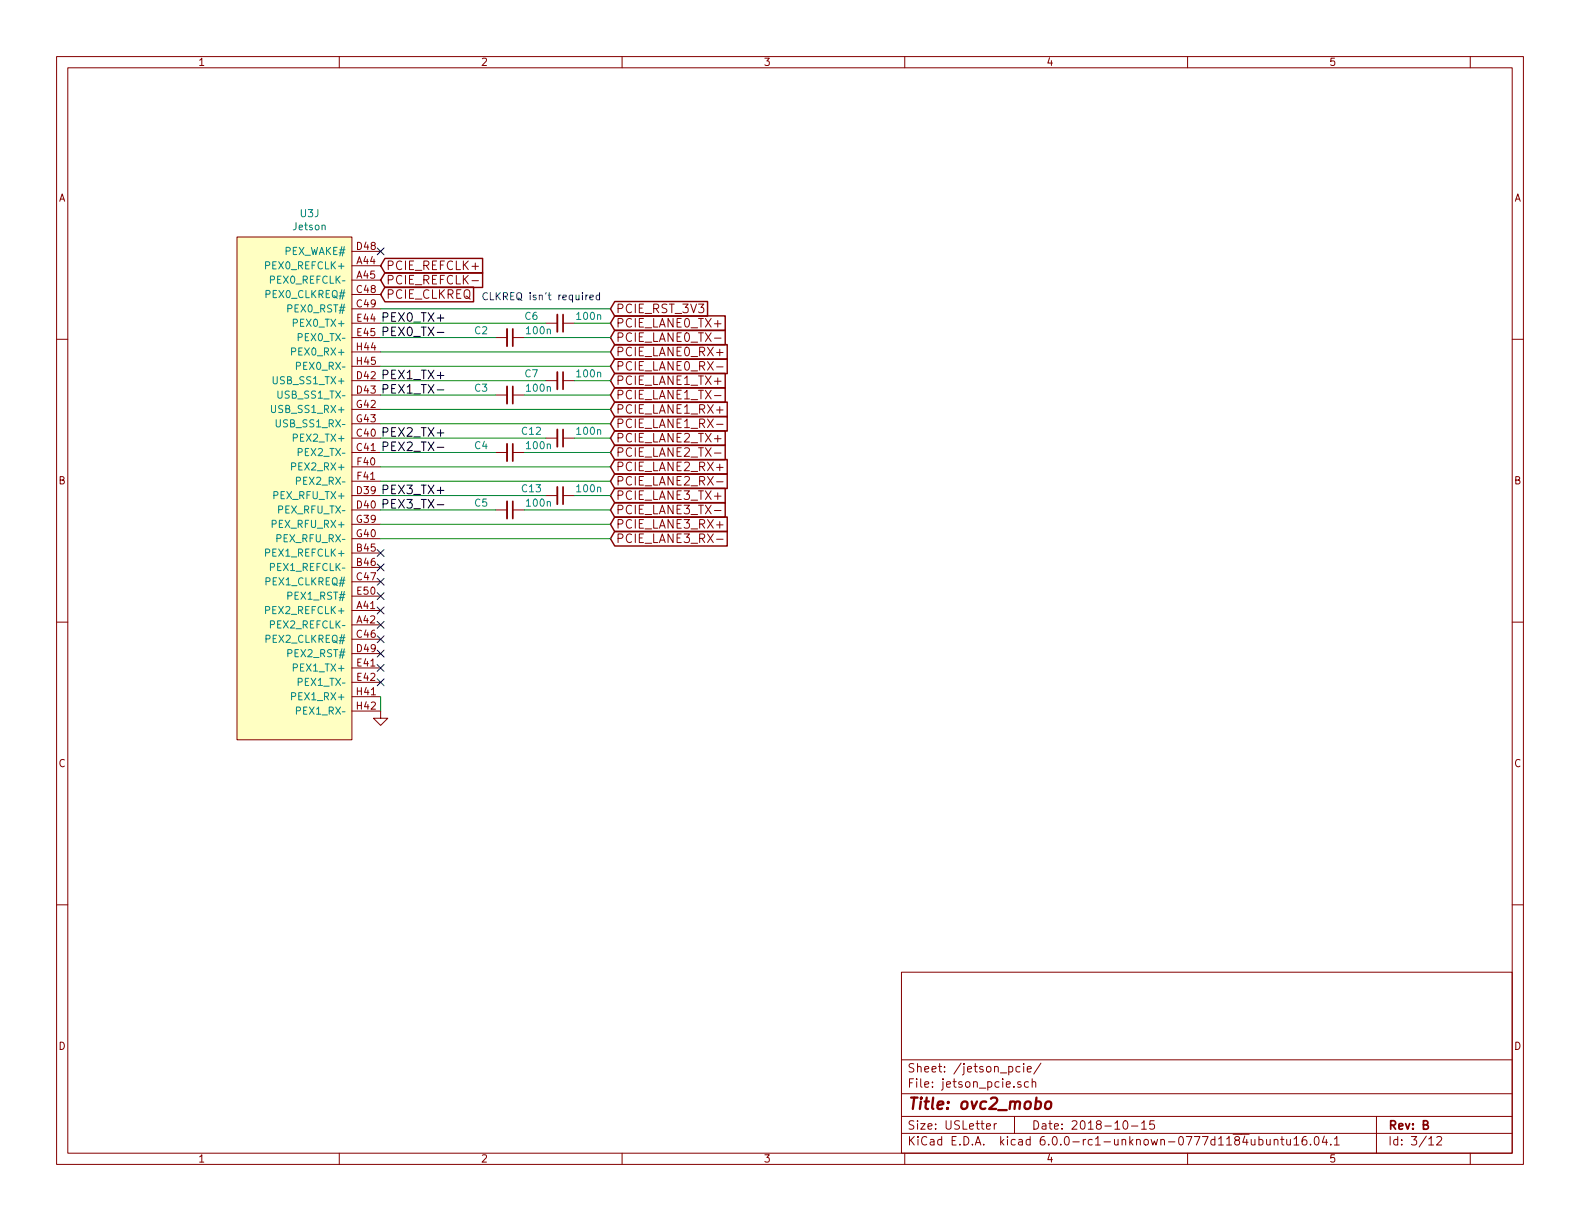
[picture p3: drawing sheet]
<svg xmlns="http://www.w3.org/2000/svg" width="279mm" height="216mm" viewBox="0 0 279 216" stroke-linecap="round" stroke-linejoin="round" font-family="sans-serif">
<g fill="none" stroke="#840000" stroke-width=".18">
<path d="M10 10h259.4v195.9h-259.4zM12 12h255.4v191.9h-255.4zM60 10v2M110 10v2M160 10v2M210 10v2M260 10v2M10 60h2M41.9 41.9h20.3v88.9h-20.3zM62.2 59.7h5.1M62.2 57.2h5.1M62.2 47h5.1"/>
<path d="M62.2 49.5h5.1M62.2 52.1h5.1M62.2 44.5h5.1M62.2 54.6h5.1M83.5 49.6h1.1M87.6 59.7h2.1M90.7 59.7h2M96.5 57.2h2.1M99.6 57.2h2M126.3 59.8h1.2M267.4 60h2M62.2 69.9h5.1"/>
<path d="M62.2 67.3h5.1M62.2 77.5h5.1M62.2 72.4h5.1M62.2 74.9h5.1M62.2 62.2h5.1M62.2 64.8h5.1M87.6 69.9h2.1M90.7 69.9h2M96.5 67.3h2.1M96.5 77.5h2.1M99.6 67.3h2M99.6 77.5h2"/>
<path d="M126.3 70h1.2M126.7 62.3h1.2M126.7 64.9h1.2M126.7 72.5h1.2M126.7 75h1.2M62.2 90.2h5.1M62.2 82.6h5.1M62.2 95.3h5.1M62.2 80h5.1M62.2 85.1h5.1M62.2 97.8h5.1M62.2 87.6h5.1"/>
<path d="M62.2 92.7h5.1M87.6 90.2h2.1M87.6 80h2.1M90.7 90.2h2M90.7 80h2M96.5 87.6h2.1M99.6 87.6h2M126.3 80.1h1.2M126.3 90.3h1.2M126.7 82.7h1.2M126.7 85.2h1.2M126.7 92.8h1.2"/>
<path d="M126.7 95.4h1.2M10 110h2M62.2 105.4h5.1M62.2 108h5.1M62.2 118.1h5.1M62.2 110.5h5.1M62.2 100.3h5.1M62.2 113h5.1M62.2 102.9h5.1M62.2 115.6h5.1M267.4 110h2M62.2 125.7h5.1v1.3h1.3l-1.3 1.3-1.3-1.3h1.3"/>
<path d="M62.2 123.2h5.1M62.2 120.7h5.1M10 160h2M267.4 160h2M159.4 171.9h108v32h-108zM159.4 197.4h108M159.4 193.4h108M159.4 187.4h108M174.4 199.2l.8-.2-.1-.2-.4-.1-.3 .2 .1 .7h.6M175.8 198.7v1M176.2 198.7l-.3 .1-.1 .2M179.4 197.4v3"/>
<path d="M180.4 188.6h-.4l-.3 .2v.6l.3 .2 .4-.1M180.5 191.3h-.3l-.2 .2v.2l.5 .1v.4h-.5M181 188.1v.1M181 188.6v1M181.7 189.1l.7-.2-.1-.3h-.4l-.2 .2v.7h.6M181.9 191.3h-.4l-.3 .2v.6l.3 .2 .4-.1M182.5 191.4l.2-.1h.4l.1 1M182.5 190.8v1.5M184.1 188l-1.3 1.9M198.8 198.2h.3a.94 .94 0 0 1 0 1.5 .8 .8 0 0 1-.6-.7 .8 .8 0 0 1 .3-.8zM200.1 199.1h1.1M201.9 198.6l.4-.4v1.5"/>
<path d="M201.9 199.7h.8M204.1 198.2h-.7l-.1 .7 .2-.1h.5l.2 .2-.1 .5-.2 .2-.6-.2M243.4 197.4v6.5M60 203.9v2M110 203.9v2M159.4 200.4h108M160 203.9v2M210 203.9v2M221.3 201.5v.8a.39 .39 0 0 0 .6 0M221.9 201.5v1M222.6 201.5h.4l.3 .3v.5l-.3 .2-.4-.1M222.6 201v1.5"/>
<path d="M224 201.5l.1 .9 .3 .1 .2-.2M224.6 201.5v1M225.3 201.6l.1-.1a.37 .37 0 0 1 .6 .2v.8M225.3 201.5v1M226.5 201.5h.6M226.7 201v1.3l.4 .2M227.5 201.5v.8a.39 .39 0 0 0 .7 0M228.2 201.5v1M228.8 201.4l.5-.4v1.5M228.8 202.5h.9M231 201a.59 .59 0 0 0-.7 .6v.7l.2 .2 .5-.2 .1-.5-.1-.2-.5-.1-.2 .3M231.7 202.3v.2"/>
<path d="M232.5 201.1l.4-.1a.94 .94 0 0 1 0 1.5l-.4-.3-.1-.7zM234.2 200.9l-.4 1.1h.9M234.5 201.5v1M235.3 202.3v.2M236 201.4l.4-.4v1.5M236 202.5h.8M252.7 201.4l.4-.4v1.5M252.7 202.5h.8M254.1 201.1l.2-.1h.4l.2 .4-.9 1.1h.9M260 203.9v2"/>
</g>
<path d="M185 194.9a.51 .51 0 0 1 .5-.2 .51 .51 0 0 1 .4 .4v.6a.56 .56 0 0 1-.6 .4 .56 .56 0 0 1-.5-.4z" fill="none" stroke="#840000" stroke-width=".41"/>
<path d="M89.7 58.2v3M98.6 55.6v3.1M89.7 68.3v3.1M89.7 78.5v3M98.6 65.8v3M98.6 75.9v3.1M89.7 88.6v3.1M98.6 86.1v3.1" fill="none" stroke="#840000" stroke-width=".33"/>
<path d="M90.7 58.2v3M99.6 55.6v3.1M90.7 68.3v3.1M90.7 78.5v3M99.6 65.8v3M99.6 75.9v3.1M90.7 88.6v3.1M99.6 86.1v3.1" fill="none" stroke="#840000" stroke-width=".3"/>
<path d="M41.9 41.9h20.3v88.9h-20.3z" fill="#ffffc2" stroke="#ffffc2" stroke-width=".18"/>
<g fill="none" stroke="#008484" stroke-width=".18">
<path d="M47 46.9l.7-.1v-.4l-.7-.1v1.2M47.8 49.5l.6-.1 .1-.5-.2-.1h-.5v1.3M51.9 57.1l.6-.1 .1-.1-.1-.3-.2-.2h-.4v1.3M52.7 59.6l.7-.1v-.4l-.2-.1h-.5v1.2M48 71.7v1l.2 .2h.4l.1-.2v-1M48.3 66.6v1l.2 .3 .4-.1 .1-.2v-1M48.8 74.2v1.1l.3 .2 .4-.1 .1-.1v-1.1M49.1 69.1v1.1l.3 .2h.4l.1-.2v-1.1M51.6 62.2l.6-.1v-.5l-.6-.1v1.3M51.9 77.4h.6l.1-.2-.1-.3-.2-.1h-.4v1.2M52.4 64.7l.7-.1v-.4l-.2-.1h-.5v1.2M52.7 80l.7-.1v-.5l-.2-.1h-.5v1.3"/>
<path d="M47 97.7l.7-.1v-.4l-.7-.1v1.2M49 95.2l.6-.1 .1-.1-.1-.3-.1-.2h-.5v1.3M49.3 90.1h.6v-.5l-.1-.1h-.5v1.2M51.6 82.5l.6-.1v-.4l-.6-.2v1.3M52.4 85l.7-.1v-.4l-.2-.1h-.5v1.2M47 107.9l.7-.1v-.4l-.7-.2v1.3M47.8 110.4h.6l.1-.5-.2-.1h-.5v1.2M47.8 100.3l.6-.1 .1-.5-.2-.1h-.5v1.3M51.9 118.1l.6-.1 .1-.2-.1-.3-.2-.1h-.4v1.3M51.6 123.1l.6-.1v-.4l-.6-.1v1.2M52.4 125.7l.7-.1v-.5l-.2-.1h-.5v1.3M52.7 120.6l.7-.1v-.4l-.2-.2h-.5v1.3"/>
</g>
<g fill="none" stroke="#840000" stroke-width=".25">
<path d="M68.1 45.7h17.2v2.6h-17.2l-.8-1.3zM68.1 48.2h17.2v2.6h-17.2l-.8-1.3zM68.1 50.8h15.6v2.6h-15.6l-.8-1.3zM108.7 55.9h19.5v2.5h-19.5l-.8-1.2zM108.7 58.4h19.5v2.6h-19.5l-.8-1.3zM108.7 53.3h16.4v2.6h-16.4l-.8-1.3zM108.7 60.9h19.9v2.6h-19.9l-.8-1.3zM108.7 63.5h19.9v2.6h-19.9l-.8-1.3zM108.7 68.6h19.5v2.5h-19.5l-.8-1.2zM108.7 66h19.5v2.6h-19.5l-.8-1.3zM108.7 71.1h19.9v2.6h-19.9l-.8-1.3zM108.7 73.6h19.9v2.6h-19.9l-.8-1.3z"/>
<path d="M108.7 78.7h19.5v2.6h-19.5l-.8-1.3zM108.7 76.2h19.5v2.6h-19.5l-.8-1.3zM108.7 81.3h19.9v2.5h-19.9l-.8-1.2zM108.7 83.8h19.9v2.6h-19.9l-.8-1.3zM108.7 88.9h19.5v2.6h-19.5l-.8-1.3zM108.7 86.3h19.5v2.6h-19.5l-.8-1.3zM108.7 91.4h19.9v2.6h-19.9l-.8-1.3zM108.7 94h19.9v2.5h-19.9l-.8-1.2z"/>
</g>
<path d="M77.3 58.8h1.2M77.3 68.9h1.2M77.3 79.1h1.2M77.3 89.3h1.2" fill="none" stroke="#000" stroke-width=".18"/>
<path d="M103.6 52.2v.8M104 52.2h-.3l-.1 .2M104.3 52.6l.6-.1v-.3h-.4l-.2 .1 .1 .7h.5M106 52.2h-.3l-.3 .2 .1 .6h.5M106 51.7v1.3" fill="none" stroke="#0000c2" stroke-width=".18"/>
<g fill="none" stroke="#008400" stroke-width=".18">
<path d="M67.3 59.7h20.3M67.3 57.2h29.2M67.3 54.6h40.6M92.7 59.7h15.2M101.6 57.2h6.3M67.3 62.2h40.6M67.3 64.8h40.6M67.3 69.9h20.3M67.3 67.3h29.2M67.3 72.4h40.6M67.3 74.9h40.6M67.3 77.5h29.2"/>
<path d="M92.7 69.9h15.2M101.6 67.3h6.3M101.6 77.5h6.3M67.3 80h20.3M67.3 82.6h40.6M67.3 85.1h40.6M67.3 90.2h20.3M67.3 87.6h29.2M67.3 92.7h40.6M67.3 95.3h40.6M92.7 80h15.2M92.7 90.2h15.2"/>
<path d="M101.6 87.6h6.3M67.3 123.2v2.5"/>
</g>
<g fill="none" stroke="#000084" stroke-width=".18">
<path d="M66.7 43.8l1.2 1.3M67.9 43.8l-1.2 1.3M66.7 97.2l1.2 1.2M66.7 99.7l1.2 1.2M67.9 97.2l-1.2 1.2M67.9 99.7l-1.2 1.2M66.7 102.3l1.2 1.2M66.7 104.8l1.2 1.2M66.7 107.3l1.2 1.3M66.7 109.9l1.2 1.2M66.7 112.4l1.2 1.2M66.7 115l1.2 1.2"/>
<path d="M66.7 117.5l1.2 1.2M67.9 102.3l-1.2 1.2M67.9 104.8l-1.2 1.2M67.9 107.3l-1.2 1.3M67.9 109.9l-1.2 1.2M67.9 112.4l-1.2 1.2M67.9 115l-1.2 1.2M67.9 117.5l-1.2 1.2M66.7 120l1.2 1.3M67.9 120l-1.2 1.3"/>
</g>
<text font-size="2.8" fill="#840000" x="160.4" y="196.2">Title: ovc2_mobo</text>
<g font-size="2.1" fill="#840000">
<text x="68.2" y="47.8">PCIE_REFCLK+</text>
<text x="68.2" y="50.3">PCIE_REFCLK-</text>
<text x="68.2" y="52.8">PCIE_CLKREQ</text>
<text x="108.9" y="57.9">PCIE_LANE0_TX+</text>
<text x="108.9" y="55.4">PCIE_RST_3V3</text>
<text x="108.9" y="60.5">PCIE_LANE0_TX-</text>
<text x="108.9" y="63">PCIE_LANE0_RX+</text>
<text x="108.9" y="65.5">PCIE_LANE0_RX-</text>
<text x="108.9" y="70.6">PCIE_LANE1_TX-</text>
<text x="108.9" y="68.1">PCIE_LANE1_TX+</text>
<text x="108.9" y="73.2">PCIE_LANE1_RX+</text>
<text x="108.9" y="75.7">PCIE_LANE1_RX-</text>
<text x="108.9" y="80.8">PCIE_LANE2_TX-</text>
<text x="108.9" y="78.2">PCIE_LANE2_TX+</text>
<text x="108.9" y="83.3">PCIE_LANE2_RX+</text>
<text x="108.9" y="85.9">PCIE_LANE2_RX-</text>
<text x="108.9" y="88.4">PCIE_LANE3_TX+</text>
<text x="108.9" y="90.9">PCIE_LANE3_TX-</text>
<text x="108.9" y="93.5">PCIE_LANE3_RX+</text>
<text x="108.9" y="96">PCIE_LANE3_RX-</text>
<text x="160.4" y="189.6">Sheet: /jetson_pcie/</text>
<text x="160.4" y="192.3">File: jetson_pcie.sch</text>
<text x="160.4" y="202.5">KiCad E.D.A. kicad 6.0.0-rc1-unknown-0777d1184ubuntu16.04.1</text>
<text x="160.4" y="199.7">Size: USLetter</text>
<text x="182.4" y="199.7">Date: 2018-10-15</text>
<text x="245.4" y="199.7">Rev: B</text>
<text x="245.4" y="202.5">Id: 3/12</text>
</g>
<g font-size="2.1">
<text x="67.3" y="56.9">PEX0_TX+</text>
<text x="67.3" y="59.4">PEX0_TX-</text>
<text x="67.3" y="67.1">PEX1_TX+</text>
<text x="67.3" y="69.6">PEX1_TX-</text>
<text x="67.3" y="77.2">PEX2_TX+</text>
<text x="67.3" y="79.8">PEX2_TX-</text>
<text x="67.3" y="87.4">PEX3_TX+</text>
<text x="67.3" y="89.9">PEX3_TX-</text>
</g>
<g font-size="1.8" fill="#840000">
<text x="35" y="11.6">1</text>
<text x="85" y="11.6">2</text>
<text x="135" y="11.6">3</text>
<text x="185" y="11.6">4</text>
<text x="235" y="11.6">5</text>
<text x="10.4" y="35.6">A</text>
<text x="267.8" y="35.6">A</text>
<text x="63.1" y="46.7">A44</text>
<text x="63.1" y="44.2">D48</text>
<text x="63.1" y="49.3">A45</text>
<text x="63.1" y="51.8">C48</text>
<text x="63.1" y="54.4">C49</text>
<text x="63.2" y="56.9">E44</text>
<text x="63.2" y="59.4">E45</text>
<text x="63.1" y="62">H44</text>
<text x="63.1" y="64.5">H45</text>
<text x="63.1" y="67.1">D42</text>
<text x="63.1" y="69.6">D43</text>
<text x="63.1" y="72.1">G42</text>
<text x="63.1" y="74.7">G43</text>
<text x="63.1" y="77.2">C40</text>
<text x="63.1" y="79.8">C41</text>
<text x="63.2" y="82.3">F40</text>
<text x="10.4" y="85.6">B</text>
<text x="63.1" y="89.9">D40</text>
<text x="63.1" y="87.4">D39</text>
<text x="63.2" y="84.8">F41</text>
<text x="267.8" y="85.6">B</text>
<text x="63.1" y="95">G40</text>
<text x="63.1" y="92.5">G39</text>
<text x="63.1" y="97.5">B45</text>
<text x="63.1" y="100.1">B46</text>
<text x="63.1" y="107.7">A41</text>
<text x="63.1" y="102.6">C47</text>
<text x="63.2" y="105.2">E50</text>
<text x="63.1" y="110.2">A42</text>
<text x="63.1" y="112.8">C46</text>
<text x="63.1" y="115.3">D49</text>
<text x="63.2" y="117.9">E41</text>
<text x="63.1" y="122.9">H41</text>
<text x="63.1" y="125.5">H42</text>
<text x="63.2" y="120.4">E42</text>
<text x="10.4" y="135.6">C</text>
<text x="267.8" y="135.6">C</text>
<text x="10.4" y="185.6">D</text>
<text x="267.8" y="185.6">D</text>
<text x="35" y="205.5">1</text>
<text x="85" y="205.5">2</text>
<text x="135" y="205.5">3</text>
<text x="185" y="205.5">4</text>
<text x="235" y="205.5">5</text>
</g>
<g font-size="1.8" fill="#008484">
<text x="51.9" y="40.7">Jetson</text>
<text x="53.1" y="38.4">U3J</text>
<text x="47.5" y="47.6">PEX0_REFCLK+</text>
<text x="50.3" y="45.1">PEX_WAKE#</text>
<text x="47.2" y="52.7">PEX0_CLKREQ#</text>
<text x="48.5" y="50.2">PEX0_REFCLK</text>
<text x="51.2" y="55.2">PEX0_RST#</text>
<text x="52.4" y="57.8">PEX0_TX+</text>
<text x="84" y="59.1">C2</text>
<text x="92.9" y="56.6">C6</text>
<text x="93.2" y="59.1">100n</text>
<text x="102.1" y="56.6">100n</text>
<text x="52.2" y="62.9">PEX0_RX+</text>
<text x="53.2" y="65.4">PEX0_RX</text>
<text x="53.4" y="60.3">PEX0_TX</text>
<text x="48.9" y="67.9">USB_SS1_TX+</text>
<text x="49.9" y="70.5">USB_SS1_TX</text>
<text x="84" y="69.3">C3</text>
<text x="92.9" y="66.7">C7</text>
<text x="93.2" y="69.3">100n</text>
<text x="102.1" y="66.7">100n</text>
<text x="48.7" y="73">USB_SS1_RX+</text>
<text x="49.7" y="75.6">USB_SS1_RX</text>
<text x="92.4" y="76.9">C12</text>
<text x="102.1" y="76.9">100n</text>
<text x="52.2" y="83.2">PEX2_RX+</text>
<text x="52.4" y="78.1">PEX2_TX+</text>
<text x="53.4" y="80.6">PEX2_TX</text>
<text x="84" y="79.4">C4</text>
<text x="93.2" y="79.4">100n</text>
<text x="48.8" y="88.3">PEX_RFU_TX+</text>
<text x="53.2" y="85.7">PEX2_RX</text>
<text x="84" y="89.6">C5</text>
<text x="92.4" y="87">C13</text>
<text x="93.2" y="89.6">100n</text>
<text x="102.1" y="87">100n</text>
<text x="48.6" y="93.3">PEX_RFU_RX+</text>
<text x="49.6" y="95.9">PEX_RFU_RX</text>
<text x="49.8" y="90.8">PEX_RFU_TX</text>
<text x="47.5" y="98.4">PEX1_REFCLK+</text>
<text x="48.5" y="101">PEX1_REFCLK</text>
<text x="47.2" y="103.5">PEX1_CLKREQ#</text>
<text x="51.2" y="106">PEX1_RST#</text>
<text x="47.2" y="113.7">PEX2_CLKREQ#</text>
<text x="47.5" y="108.6">PEX2_REFCLK+</text>
<text x="48.5" y="111.1">PEX2_REFCLK</text>
<text x="51.2" y="116.2">PEX2_RST#</text>
<text x="52.4" y="118.7">PEX1_TX+</text>
<text x="52.2" y="123.8">PEX1_RX+</text>
<text x="53.4" y="121.3">PEX1_TX</text>
<text x="53.2" y="126.4">PEX1_RX</text>
</g>
<text font-size="1.8" fill="#0000c2" x="85.1" y="53.1">CLKREQ isn't required</text>
</svg>
